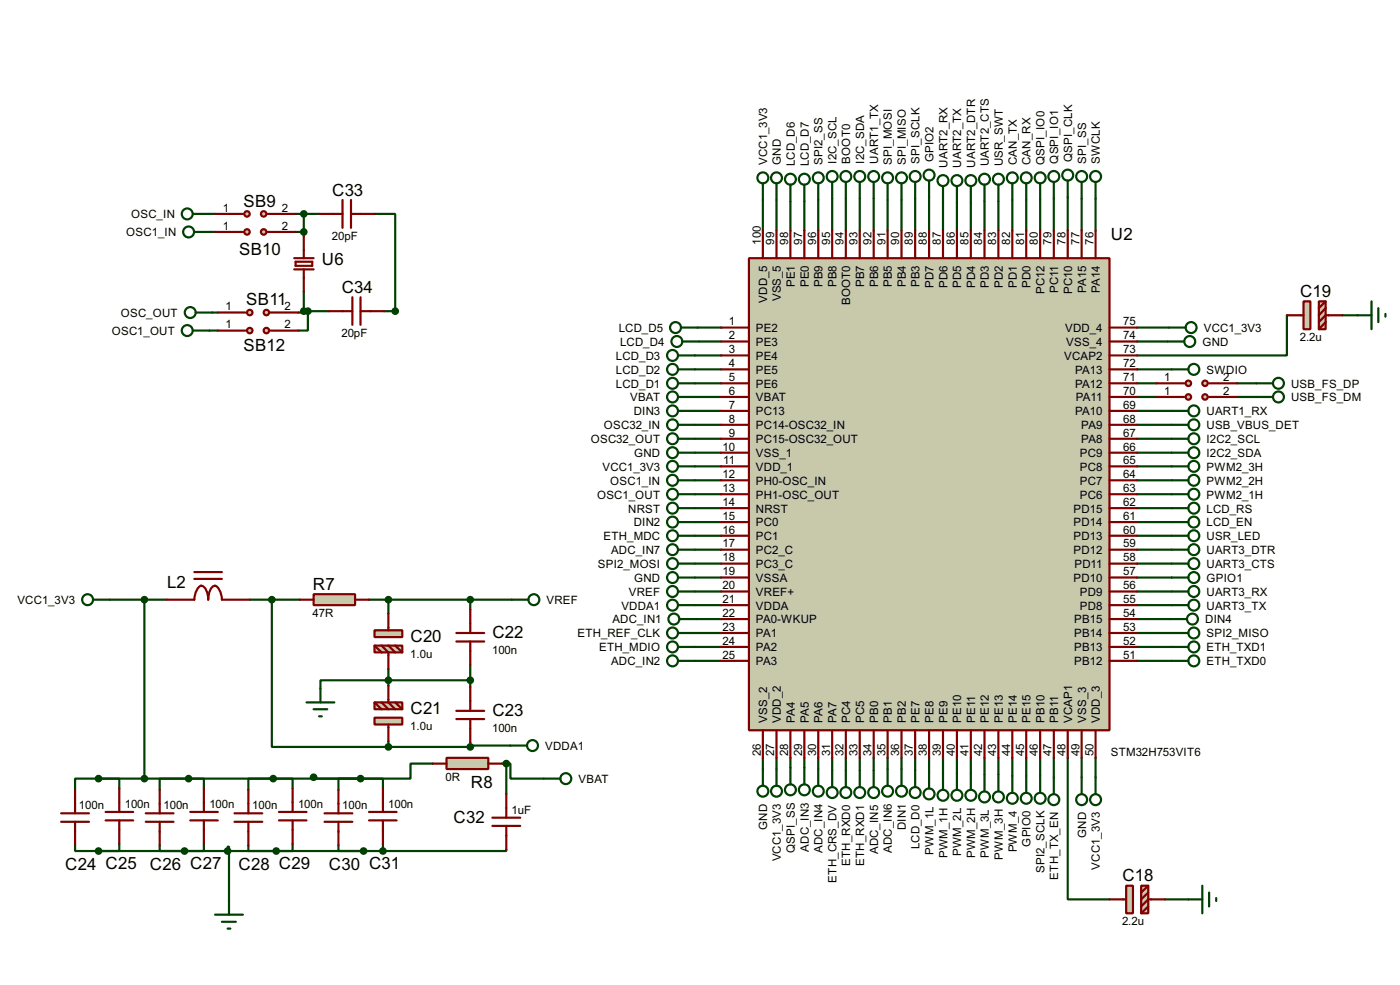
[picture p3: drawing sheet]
<svg xmlns="http://www.w3.org/2000/svg" width="256mm" height="180mm" viewBox="0 0 256 180" stroke-linecap="round" stroke-linejoin="round" font-family="sans-serif">
<g fill="none" stroke="#004000" stroke-width=".4">
<path d="M38.4 39.2h1M54.2 39.2h4.3M55.7 39.2v4M68.6 39.2h3.8v17.8h-2M139.8 36.6v5.6M142.3 36.6v5.6M144.8 36.9v5.3M147.4 36.9v5.3M149.9 36.6v5.6M152.5 36.4v5.8M155 36.4v5.8M157.5 36.4v5.8"/>
<path d="M160.1 36.4v5.8M162.6 36.6v5.6M165.2 36.6v5.6M167.7 36.4v5.8M170.2 36.1v6.1M172.8 37.1v5.1M175.3 37.1v5.1M177.9 37.1v5.1M180.4 36.9v5.3M182.9 36.9v5.3M185.5 36.6v5.6M188 36.6v5.6"/>
<path d="M190.6 36.6v5.6M193.1 36.4v5.8M195.6 36.1v6.1M198.2 36.4v5.8M200.7 36.4v5.8M38.7 42.5h.7M38.9 57.2h1M54.2 42.5h1.5M55.7 57v.2h-1M55.7 57h4.6M55.7 53.4v3.6M56.4 57v3.5h-1.7"/>
<path d="M127.8 60h4.3M208.3 60h5.9M235.8 57.7v7.4h-27.5M245.9 57.7h2.8M38.4 60.5h1.5M127.3 65.1h4.8M127.3 67.6h4.8M127.3 70.2h4.8M127.3 72.7h4.8M127.3 75.2h4.8M127.3 77.8h4.8M128.1 62.5h4"/>
<path d="M208.3 62.5h5.6M208.3 67.6h6.4M208.3 70.2h3.6M208.3 72.7h3.6M208.3 75.2h6.4M208.3 77.8h6.4M226.6 70.2h3.6M226.6 72.7h3.6M127.3 80.3h4.8M127.3 82.9h4.8M127.3 85.4h4.8M127.3 87.9h4.8"/>
<path d="M127.3 90.5h4.8M127.3 93h4.8M127.3 95.6h4.8M127.3 98.1h4.8M208.3 80.3h6.4M208.3 82.9h6.4M208.3 85.4h6.4M208.3 87.9h6.4M208.3 90.5h6.4M208.3 93h6.4M208.3 95.6h6.4M208.3 98.1h6.4"/>
<path d="M20.1 109.8h10.4M26.5 109.8v32.7M45.8 109.8h9.1M49.8 109.8v26.9h21.4M67.6 109.8h26.2M71.2 109.8v2.5M86.2 109.8v1.8M127.3 100.6h4.8M127.3 103.2h4.8M127.3 105.7h4.8M127.3 108.3h4.8M127.3 110.8h4.8"/>
<path d="M127.3 115.9h4.8M127.3 118.4h4.8M127.6 113.3h4.5M208.3 100.6h6.4M208.3 103.2h6.4M208.3 105.7h6.4M208.3 108.3h6.4M208.3 110.8h6.4M208.3 113.3h6.1M208.3 115.9h6.4M208.3 118.4h6.4M71.2 122.5v3"/>
<path d="M71.2 135.7v1M71.2 136.7h15M79.3 139.8h-4.1v2.7h-17.7v-.2M86.2 124.5h-27.5v1.5M86.2 121.7v4.1M86.2 135.9v.8M92 139.8h.8M92.8 139.8h.7v2.7h6.1M92.8 139.8v5.5M93.5 136.5h-6.8v.2h-.5M127.3 121h4.8M139.8 138.7v2.1"/>
<path d="M142.3 138.7v2.1M144.8 138.7v1.8M147.4 138.7v1.8M149.9 138.7v2.1M152.5 138.7v2.3M155 138.7v2.3M157.5 138.7v2.3M160.1 138.7v2.3M162.6 138.7v2.1M165.2 138.7v2.1M167.7 138.7v2.3M170.2 138.7v2.6"/>
<path d="M172.8 138.7v2.8M175.3 138.7v2.8M177.9 138.7v2.8M180.4 138.7v3.1M182.9 138.7v3.1M185.5 138.7v3.3M188 138.7v3.3M190.6 138.7v3.3M193.1 138.7v3.6M195.6 138.7v25.9h7.7M198.2 138.7v3.6M200.7 138.7v3.6"/>
<path d="M208.3 121h6.4M13.8 154.7v1.1h4.3M18.1 142.5h-4.3v2.1M18.1 142.5h3.8v1.8M18.1 142.5h32M18.1 155.8h52.1M21.9 154.5v1.3h-3.8M37.4 144.3v-1.8h-8.1v2.1M37.4 154.5v1.3h-8.1v-1.1M41.7 155.8v-.8h.3v9.9M50.1 142.5h-4.6v2.1M50.1 142.5h3.5v1.8"/>
<path d="M53.6 154.5v1.3h-8.1v-1.1M57.5 142.3v.2h8.6M57.5 142.3v.2h-7.4M62 154.7v1.1h4.6M66.1 142.5h-4.1v2.1M66.1 142.5h4.1v1.8M70.2 154.5v1.3M92.8 155.5v.3h-22.6M213.4 164.6h4.3"/>
</g>
<path d="M137.2 47.3h66.1v86.4h-66.1z" fill-rule="evenodd" fill="#c8c8aa" stroke="#800000" stroke-width=".4"/>
<g fill="none" stroke="#800000" stroke-width=".4">
<path d="M132.1 60h5.1M139.8 42.2v5.1M142.3 42.2v5.1M144.8 42.2v5.1M147.4 42.2v5.1M149.9 42.2v5.1M152.5 42.2v5.1M155 42.2v5.1M157.5 42.2v5.1M160.1 42.2v5.1M162.6 42.2v5.1M165.2 42.2v5.1"/>
<path d="M167.7 42.2v5.1M170.2 42.2v5.1M172.8 42.2v5.1M175.3 42.2v5.1M177.9 42.2v5.1M180.4 42.2v5.1M182.9 42.2v5.1M185.5 42.2v5.1M188 42.2v5.1M190.6 42.2v5.1M193.1 42.2v5.1M195.6 42.2v5.1"/>
<path d="M198.2 42.2v5.1M200.7 42.2v5.1M203.3 60h5M132.1 62.5h5.1M132.1 65.1h5.1M132.1 67.6h5.1M132.1 70.2h5.1M132.1 72.7h5.1M132.1 75.2h5.1M132.1 77.8h5.1M203.3 62.5h5M203.3 65.1h5"/>
<path d="M203.3 67.6h5M203.3 70.2h5M203.3 72.7h5M203.3 75.2h5M203.3 77.8h5M132.1 80.3h5.1M132.1 82.9h5.1M132.1 85.4h5.1M132.1 87.9h5.1M132.1 90.5h5.1M132.1 93h5.1M132.1 95.6h5.1"/>
<path d="M132.1 98.1h5.1M203.3 80.3h5M203.3 82.9h5M203.3 85.4h5M203.3 87.9h5M203.3 90.5h5M203.3 93h5M203.3 95.6h5M203.3 98.1h5M132.1 100.6h5.1M132.1 103.2h5.1M132.1 105.7h5.1"/>
<path d="M132.1 108.3h5.1M132.1 110.8h5.1M132.1 113.3h5.1M132.1 115.9h5.1M132.1 118.4h5.1M203.3 100.6h5M203.3 103.2h5M203.3 105.7h5M203.3 108.3h5M203.3 110.8h5M203.3 113.3h5M203.3 115.9h5"/>
<path d="M203.3 118.4h5M132.1 121h5.1M139.8 133.7v5M142.3 133.7v5M144.8 133.7v5M147.4 133.7v5M149.9 133.7v5M152.5 133.7v5M155 133.7v5M157.5 133.7v5M160.1 133.7v5M162.6 133.7v5"/>
<path d="M165.2 133.7v5M167.7 133.7v5M170.2 133.7v5M172.8 133.7v5M175.3 133.7v5M177.9 133.7v5M180.4 133.7v5M182.9 133.7v5M185.5 133.7v5M188 133.7v5M190.6 133.7v5M193.1 133.7v5"/>
<path d="M195.6 133.7v5M198.2 133.7v5M200.7 133.7v5M203.3 121h5"/>
</g>
<g fill="none" stroke="#004000" stroke-width=".4">
<path d="M139.8 33.6v3M142.3 33.6v3M144.8 33.8v3.1M147.4 33.8v3.1M149.9 33.6v3M152.5 33.3v3.1M155 33.3v3.1M157.5 33.3v3.1M160.1 33.3v3.1M162.6 33.6v3M165.2 33.6v3M167.7 33.3v3.1"/>
<path d="M170.2 33.1v3M172.8 34.1v3M175.3 34.1v3M177.9 34.1v3M180.4 33.8v3.1M182.9 33.8v3.1M185.5 33.6v3M188 33.6v3M190.6 33.6v3M193.1 33.3v3.1M195.6 33.1v3M198.2 33.3v3.1"/>
<path d="M200.7 33.3v3.1M124.8 60h3M214.2 60h3M248.7 57.7h2.6M251.3 55.2v5.1M252.5 56.4v2.6M253.8 57.5v.5M124.3 65.1h3M124.3 67.6h3M124.3 70.2h3M124.3 72.7h3M124.3 75.2h3"/>
<path d="M124.3 77.8h3M125 62.5h3.1M213.9 62.5h3.1M214.7 67.6h3M214.7 75.2h3M214.7 77.8h3M230.2 70.2h3M230.2 72.7h3M124.3 80.3h3M124.3 82.9h3M124.3 85.4h3M124.3 87.9h3"/>
<path d="M124.3 90.5h3M124.3 93h3M124.3 95.6h3M124.3 98.1h3M214.7 80.3h3M214.7 82.9h3M214.7 85.4h3M214.7 87.9h3M214.7 90.5h3M214.7 93h3M214.7 95.6h3M214.7 98.1h3"/>
<path d="M124.3 100.6h3M124.3 103.2h3M124.3 105.7h3M124.3 108.3h3M124.3 110.8h3M124.3 115.9h3M124.3 118.4h3M124.5 113.3h3.1M214.4 113.3h3.1M214.7 100.6h3M214.7 103.2h3M214.7 105.7h3"/>
<path d="M214.7 108.3h3M214.7 110.8h3M214.7 115.9h3M214.7 118.4h3M124.3 121h3M214.7 121h3M139.8 140.8v3M142.3 140.8v3M144.8 140.5v3.1M147.4 140.5v3.1M149.9 140.8v3M152.5 141v3.1"/>
<path d="M155 141v3.1M157.5 141v3.1M160.1 141v3.1M162.6 140.8v3M165.2 140.8v3M167.7 141v3.1M170.2 141.3v3M172.8 141.5v3.1M175.3 141.5v3.1M177.9 141.5v3.1M180.4 141.8v3M182.9 141.8v3"/>
<path d="M185.5 142v3.1M188 142v3.1M190.6 142v3.1M193.1 142.3v3M198.2 142.3v3M200.7 142.3v3M217.7 164.6h2.6M220.3 162.1v5.1M221.5 163.4v2.5M222.8 164.4v.5"/>
<circle cx="139.7" cy="32.6" r="1"/>
<circle cx="142.2" cy="32.6" r="1"/>
<circle cx="144.8" cy="32.8" r="1"/>
<circle cx="147.3" cy="32.8" r="1"/>
<circle cx="149.9" cy="32.6" r="1"/>
<circle cx="152.4" cy="32.3" r="1"/>
<circle cx="154.9" cy="32.3" r="1"/>
<circle cx="157.5" cy="32.3" r="1"/>
<circle cx="160" cy="32.3" r="1"/>
<circle cx="162.6" cy="32.6" r="1"/>
<circle cx="165.1" cy="32.6" r="1"/>
<circle cx="167.6" cy="32.3" r="1"/>
<circle cx="170.2" cy="32.1" r="1"/>
<circle cx="172.7" cy="33.1" r="1"/>
<circle cx="175.3" cy="33.1" r="1"/>
<circle cx="177.8" cy="33.1" r="1"/>
<circle cx="180.3" cy="32.8" r="1"/>
<circle cx="182.9" cy="32.8" r="1"/>
<circle cx="185.4" cy="32.6" r="1"/>
<circle cx="188" cy="32.6" r="1"/>
<circle cx="190.5" cy="32.6" r="1"/>
<circle cx="193" cy="32.3" r="1"/>
<circle cx="195.6" cy="32.1" r="1"/>
<circle cx="198.1" cy="32.3" r="1"/>
<circle cx="200.7" cy="32.3" r="1"/>
<circle cx="123.7" cy="60" r="1"/>
<circle cx="218.2" cy="60" r="1"/>
<circle cx="123.2" cy="77.8" r="1"/>
<circle cx="123.2" cy="70.2" r="1"/>
<circle cx="123.2" cy="72.7" r="1"/>
<circle cx="123.2" cy="75.2" r="1"/>
<circle cx="123.2" cy="67.6" r="1"/>
<circle cx="123.2" cy="65.1" r="1"/>
<circle cx="124" cy="62.5" r="1"/>
<circle cx="217.9" cy="62.5" r="1"/>
<circle cx="218.7" cy="75.2" r="1"/>
<circle cx="218.7" cy="77.8" r="1"/>
<circle cx="218.7" cy="67.6" r="1"/>
<circle cx="234.2" cy="72.7" r="1"/>
<circle cx="234.2" cy="70.2" r="1"/>
<circle cx="123.2" cy="80.3" r="1"/>
<circle cx="123.2" cy="85.4" r="1"/>
<circle cx="123.2" cy="90.5" r="1"/>
<circle cx="123.2" cy="82.9" r="1"/>
<circle cx="123.2" cy="87.9" r="1"/>
<circle cx="123.2" cy="95.6" r="1"/>
<circle cx="123.2" cy="93" r="1"/>
<circle cx="123.2" cy="98.1" r="1"/>
<circle cx="218.7" cy="85.4" r="1"/>
<circle cx="218.7" cy="95.6" r="1"/>
<circle cx="218.7" cy="90.5" r="1"/>
<circle cx="218.7" cy="93" r="1"/>
<circle cx="218.7" cy="98.1" r="1"/>
<circle cx="218.7" cy="82.9" r="1"/>
<circle cx="218.7" cy="87.9" r="1"/>
<circle cx="218.7" cy="80.3" r="1"/>
<circle cx="123.2" cy="108.3" r="1"/>
<circle cx="123.2" cy="100.6" r="1"/>
<circle cx="123.2" cy="115.9" r="1"/>
<circle cx="123.2" cy="110.8" r="1"/>
<circle cx="123.2" cy="118.4" r="1"/>
<circle cx="123.2" cy="105.7" r="1"/>
<circle cx="123.2" cy="103.2" r="1"/>
<circle cx="123.4" cy="113.3" r="1"/>
<circle cx="218.4" cy="113.3" r="1"/>
<circle cx="218.7" cy="110.8" r="1"/>
<circle cx="218.7" cy="118.4" r="1"/>
<circle cx="218.7" cy="100.6" r="1"/>
<circle cx="218.7" cy="115.9" r="1"/>
<circle cx="218.7" cy="103.2" r="1"/>
<circle cx="218.7" cy="105.7" r="1"/>
<circle cx="218.7" cy="108.3" r="1"/>
<circle cx="123.2" cy="121" r="1"/>
<circle cx="218.7" cy="121" r="1"/>
<circle cx="139.7" cy="144.8" r="1"/>
<circle cx="142.2" cy="144.8" r="1"/>
<circle cx="144.8" cy="144.6" r="1"/>
<circle cx="147.3" cy="144.6" r="1"/>
<circle cx="149.9" cy="144.8" r="1"/>
<circle cx="152.4" cy="145.1" r="1"/>
<circle cx="154.9" cy="145.1" r="1"/>
<circle cx="157.5" cy="145.1" r="1"/>
<circle cx="160" cy="145.1" r="1"/>
<circle cx="162.6" cy="144.8" r="1"/>
<circle cx="165.1" cy="144.8" r="1"/>
<circle cx="167.6" cy="145.1" r="1"/>
<circle cx="170.2" cy="145.3" r="1"/>
<circle cx="172.7" cy="145.6" r="1"/>
<circle cx="175.3" cy="145.6" r="1"/>
<circle cx="177.8" cy="145.6" r="1"/>
<circle cx="180.3" cy="145.9" r="1"/>
<circle cx="182.9" cy="145.9" r="1"/>
<circle cx="185.4" cy="146.1" r="1"/>
<circle cx="188" cy="146.1" r="1"/>
<circle cx="190.5" cy="146.1" r="1"/>
<circle cx="193" cy="146.4" r="1"/>
<circle cx="198.1" cy="146.4" r="1"/>
<circle cx="200.7" cy="146.4" r="1"/>
</g>
<g fill="#c8c8aa" stroke="#800000" stroke-width=".4">
<path d="M206.3 162.1h1.3v5.1h-1.3z"/>
<path d="M209.1 162.1h1.3v5.1h-1.3z"/>
</g>
<path d="M203.3 164.6h3M210.4 162.1l-1.3 1.3M210.4 163.4l-1.3 1.2M210.4 165.9l-1.3 1.3M213.4 164.6h-3l-1.3 1.3" fill="none" stroke="#800000" stroke-width=".4"/>
<g fill="#c8c8aa" stroke="#800000" stroke-width=".4">
<path d="M238.8 55.2h1.3v5.1h-1.3z"/>
<path d="M241.6 55.2h1.3v5.1h-1.3z"/>
</g>
<path d="M235.8 57.7h3M242.9 55.2l-1.3 1.2M242.9 56.4l-1.3 1.3M242.9 59l-1.3 1.3M245.9 57.7h-3l-1.3 1.3M30.5 109.8h5.1a2.75 2.75 0 0 1 1.3-2.6 2.37 2.37 0 0 1 1.3 2.6 3.3 3.3 0 0 1 .8-2.5l.4-.1a2.75 2.75 0 0 1 1.3 2.6h5.1M35.6 106h5.1M35.6 104.7h5.1" fill="none" stroke="#800000" stroke-width=".4"/>
<g fill="#c8c8aa" stroke="#800000" stroke-width=".4">
<path d="M68.6 115.4h5.1v1.2h-5.1z"/>
<path d="M68.6 118.2h5.1v1.2h-5.1z"/>
</g>
<path d="M68.6 118.2l1.3 1.2M69.9 118.2l1.3 1.2v3.1M71.2 112.3v3.1M71.2 118.2l1.2 1.2M72.4 118.2l1.3 1.2" fill="none" stroke="#800000" stroke-width=".4"/>
<g fill="#c8c8aa" stroke="#800000" stroke-width=".4">
<path d="M68.6 131.4h5.1v1.2h-5.1z"/>
<path d="M68.6 128.6h5.1v1.2h-5.1z"/>
</g>
<path d="M68.6 128.6l1.3 1.2M69.9 128.6l1.3 1.2M71.2 125.5v3.1l1.2 1.2M71.2 132.6v3.1M72.4 128.6l1.3 1.2" fill="none" stroke="#800000" stroke-width=".4"/>
<path d="M57.5 108.8h7.6v2h-7.6z" fill="#c8c8aa" stroke="#800000" stroke-width=".4"/>
<path d="M54.9 109.8h2.6M65.1 109.8h2.5" fill="none" stroke="#800000" stroke-width=".4"/>
<g fill="#004000" stroke="#004000" stroke-width=".4">
<circle cx="86.1" cy="136.7" r=".5"/>
<circle cx="49.8" cy="109.8" r=".5"/>
<circle cx="86.1" cy="109.8" r=".5"/>
</g>
<path d="M56.2 128.6h5.1M57.5 129.8h2.5M58.5 131.1h.5M58.7 126v2.6" fill="none" stroke="#004000" stroke-width=".4"/>
<path d="M81.8 138.7h7.7v2.1h-7.7z" fill="#c8c8aa" stroke="#800000" stroke-width=".4"/>
<g fill="none" stroke="#800000" stroke-width=".4">
<path d="M58.5 39.2h4.3M62.8 36.6v5.1M64.3 36.6v5.1M64.3 39.2h4.3M53.9 47.3h3.6M53.9 49.3h3.6M54.2 47.9h3v.8h-3zM55.7 43.2v4.1M55.7 49.3v4.1M60.3 57h4.3M64.6 54.4v5.1M66.1 54.4v5.1"/>
<path d="M66.1 57h4.3M83.6 115.9h5.1M83.6 117.4h5.1M86.2 111.6v4.3M86.2 117.4v4.3M79.3 139.8h2.5M83.6 130.1h5.1M83.6 131.6h5.1M86.2 125.8v4.3M86.2 131.6v4.3M89.5 139.8h2.5M11.2 148.9h5.1"/>
<path d="M11.2 150.4h5.1M13.8 144.6v4.3M13.8 150.4v4.3M19.4 148.6h5M19.4 150.2h5M21.9 144.3v4.3M21.9 150.2v4.3M26.7 148.9h5.1M26.7 150.4h5.1M29.3 144.6v4.3M29.3 150.4v4.3M34.9 148.6h5"/>
<path d="M34.9 150.2h5M37.4 144.3v4.3M37.4 150.2v4.3M43 148.9h5.1M43 150.4h5.1M45.5 144.6v4.3M45.5 150.4v4.3M51.1 148.6h5.1M51.1 150.2h5.1M53.6 144.3v4.3M53.6 150.2v4.3M59.5 148.9h5.1"/>
<path d="M59.5 150.4h5.1M62 144.6v4.3M62 150.4v4.3M67.6 148.6h5.1M67.6 150.2h5.1M70.2 144.3v4.3M70.2 150.2v4.3M90.2 149.7h5.1M90.2 151.2h5.1M92.8 145.3v4.4M92.8 151.2v4.3"/>
</g>
<g fill="#004000" stroke="#004000" stroke-width=".4">
<circle cx="86.1" cy="124.5" r=".5"/>
<circle cx="18" cy="142.5" r=".5"/>
<circle cx="34.5" cy="142.5" r=".5"/>
<circle cx="50" cy="142.5" r=".5"/>
<circle cx="66" cy="142.5" r=".5"/>
<circle cx="18" cy="155.8" r=".5"/>
<circle cx="33.8" cy="155.8" r=".5"/>
<circle cx="50.6" cy="155.8" r=".5"/>
<circle cx="66.6" cy="155.8" r=".5"/>
<circle cx="41.7" cy="155.8" r=".5"/>
<circle cx="57.4" cy="142.3" r=".5"/>
<circle cx="26.4" cy="142.5" r=".5"/>
<circle cx="26.4" cy="109.8" r=".5"/>
<circle cx="71.1" cy="124.5" r=".5"/>
<circle cx="71.1" cy="109.8" r=".5"/>
<circle cx="71.1" cy="136.7" r=".5"/>
<circle cx="92.7" cy="139.8" r=".5"/>
<circle cx="70.1" cy="155.8" r=".5"/>
<circle cx="55.6" cy="57" r=".5"/>
<circle cx="72.4" cy="57" r=".5"/>
<circle cx="55.6" cy="42.5" r=".5"/>
</g>
<g fill="none" stroke="#004000" stroke-width=".4">
<path d="M35.4 39.2h3M35.6 42.5h3.1M35.9 57.2h3M35.4 60.5h3M17.1 109.8h3M93.8 109.8h3M93.5 136.5h3.1M99.6 142.5h3.1M39.4 167.4h5.1M40.7 168.7h2.5M41.7 170h.5M42 164.9v2.5"/>
<circle cx="34.3" cy="39.2" r="1"/>
<circle cx="34.5" cy="42.5" r="1"/>
<circle cx="34.8" cy="57.2" r="1"/>
<circle cx="34.3" cy="60.5" r="1"/>
<circle cx="16" cy="109.8" r="1"/>
<circle cx="97.8" cy="109.8" r="1"/>
<circle cx="97.5" cy="136.5" r="1"/>
<circle cx="103.6" cy="142.5" r="1"/>
</g>
<g fill="#c8c8aa" stroke="#800000" stroke-width=".4">
<circle cx="217.7" cy="70.2" r=".5"/>
<circle cx="220.7" cy="70.2" r=".5"/>
</g>
<path d="M211.9 70.2h5.1M221.5 70.2h5.1" fill="none" stroke="#800000" stroke-width=".4"/>
<g fill="#c8c8aa" stroke="#800000" stroke-width=".4">
<circle cx="217.7" cy="72.7" r=".5"/>
<circle cx="220.7" cy="72.7" r=".5"/>
</g>
<path d="M211.9 72.7h5.1M221.5 72.7h5.1" fill="none" stroke="#800000" stroke-width=".4"/>
<g fill="#c8c8aa" stroke="#800000" stroke-width=".4">
<circle cx="45.2" cy="39.2" r=".5"/>
<circle cx="48.3" cy="39.2" r=".5"/>
</g>
<path d="M39.4 39.2h5.1M49.1 39.2h5.1" fill="none" stroke="#800000" stroke-width=".4"/>
<g fill="#c8c8aa" stroke="#800000" stroke-width=".4">
<circle cx="45.2" cy="42.5" r=".5"/>
<circle cx="48.3" cy="42.5" r=".5"/>
</g>
<path d="M39.4 42.5h5.1M49.1 42.5h5.1" fill="none" stroke="#800000" stroke-width=".4"/>
<circle cx="55.6" cy="39.2" r=".5" fill="#004000" stroke="#004000" stroke-width=".4"/>
<g fill="#c8c8aa" stroke="#800000" stroke-width=".4">
<circle cx="45.7" cy="57.2" r=".5"/>
<circle cx="48.8" cy="57.2" r=".5"/>
</g>
<path d="M39.9 57.2h5.1M49.6 57.2h5.1" fill="none" stroke="#800000" stroke-width=".4"/>
<g fill="#c8c8aa" stroke="#800000" stroke-width=".4">
<circle cx="45.7" cy="60.5" r=".5"/>
<circle cx="48.8" cy="60.5" r=".5"/>
</g>
<path d="M39.9 60.5h5.1M49.6 60.5h5.1" fill="none" stroke="#800000" stroke-width=".4"/>
<circle cx="56.4" cy="57" r=".5" fill="#004000" stroke="#004000" stroke-width=".4"/>
<g font-size="3.5">
<text x="60.9" y="35.8">C33</text>
<text x="44.6" y="37.9">SB9</text>
<text x="43.8" y="46.7">SB10</text>
<text x="203.5" y="43.9">U2</text>
<text x="59" y="48.5">U6</text>
<text x="62.6" y="53.6">C34</text>
<text x="45.1" y="55.9">SB11</text>
<text x="238.2" y="54.3">C19</text>
<text x="44.6" y="64.2">SB12</text>
<text x="30.6" y="107.7">L2</text>
<text x="57.3" y="107.9">R7</text>
<text x="75.2" y="117.6">C20</text>
<text x="90.2" y="116.8">C22</text>
<text x="75.2" y="130.8">C21</text>
<text x="90.2" y="131">C23</text>
<text x="86.3" y="144.3">R8</text>
<text x="83.1" y="150.6">C32</text>
<text x="12" y="159.2">C24 C25 C26 C27</text>
<text x="43.7" y="159.2">C28 C29</text>
<text x="60.3" y="159.2">C30 C31</text>
<text x="205.6" y="161.3">C18</text>
</g>
<g font-size="2.4">
<text x="153.3" y="30" transform="rotate(-90 153.3 30)">I2C_SCL</text>
<text x="155.8" y="30" transform="rotate(-90 155.8 30)">BOOT0</text>
<text x="158.3" y="30" transform="rotate(-90 158.3 30)">I2C_SDA</text>
<text x="160.9" y="30" transform="rotate(-90 160.9 30)">UART1_TX</text>
<text x="168.5" y="30" transform="rotate(-90 168.5 30)">SPI_SCLK</text>
<text x="171" y="29.7" transform="rotate(-90 171 29.7)">GPIO2</text>
<text x="193.9" y="30" transform="rotate(-90 193.9 30)">QSPI_IO1</text>
<text x="196.4" y="29.7" transform="rotate(-90 196.4 29.7)">QSPI_CLK</text>
<text x="199" y="30" transform="rotate(-90 199 30)">SPI_SS</text>
<text x="201.5" y="30" transform="rotate(-90 201.5 30)">SWCLK</text>
<text x="140.6" y="30.2" transform="rotate(-90 140.6 30.2)">VCC1_3V3</text>
<text x="143.1" y="30.2" transform="rotate(-90 143.1 30.2)">GND</text>
<text x="145.6" y="30.5" transform="rotate(-90 145.6 30.5)">LCD_D6</text>
<text x="148.2" y="30.5" transform="rotate(-90 148.2 30.5)">LCD_D7</text>
<text x="150.7" y="30.2" transform="rotate(-90 150.7 30.2)">SPI2_SS</text>
<text x="163.4" y="30.2" transform="rotate(-90 163.4 30.2)">SPI_MOSI</text>
<text x="166" y="30.2" transform="rotate(-90 166 30.2)">SPI_MISO</text>
<text x="173.6" y="30.7" transform="rotate(-90 173.6 30.7)">UART2_RX</text>
<text x="176.1" y="30.7" transform="rotate(-90 176.1 30.7)">UART2_TX</text>
<text x="178.7" y="30.7" transform="rotate(-90 178.7 30.7)">UART2_DTR</text>
<text x="181.2" y="30.5" transform="rotate(-90 181.2 30.5)">UART2_CTS</text>
<text x="183.7" y="30.5" transform="rotate(-90 183.7 30.5)">USR_SWT</text>
<text x="186.3" y="30.2" transform="rotate(-90 186.3 30.2)">CAN_TX</text>
<text x="188.8" y="30.2" transform="rotate(-90 188.8 30.2)">CAN_RX</text>
<text x="191.4" y="30.2" transform="rotate(-90 191.4 30.2)">QSPI_IO0</text>
<text x="24" y="40">OSC_IN</text>
<text x="40.8" y="38.8">1</text>
<text x="51.6" y="38.8">2</text>
<text x="23.1" y="43.3">OSC1_IN</text>
<text x="40.8" y="42">1</text>
<text x="51.6" y="42">2</text>
<text x="60.8" y="43.9">20pF</text>
<text x="139.4" y="44.7" transform="rotate(-90 139.4 44.7)">100</text>
<text x="141.9" y="44.7" transform="rotate(-90 141.9 44.7)">99</text>
<text x="144.4" y="44.8" transform="rotate(-90 144.4 44.8)">98</text>
<text x="147" y="44.8" transform="rotate(-90 147 44.8)">97</text>
<text x="149.5" y="44.8" transform="rotate(-90 149.5 44.8)">96</text>
<text x="152.1" y="44.7" transform="rotate(-90 152.1 44.7)">95</text>
<text x="154.6" y="44.7" transform="rotate(-90 154.6 44.7)">94</text>
<text x="157.1" y="44.8" transform="rotate(-90 157.1 44.8)">93</text>
<text x="159.7" y="44.8" transform="rotate(-90 159.7 44.8)">92</text>
<text x="162.2" y="44.8" transform="rotate(-90 162.2 44.8)">91</text>
<text x="164.8" y="44.7" transform="rotate(-90 164.8 44.7)">90</text>
<text x="167.3" y="44.7" transform="rotate(-90 167.3 44.7)">89</text>
<text x="169.8" y="44.8" transform="rotate(-90 169.8 44.8)">88</text>
<text x="172.4" y="44.8" transform="rotate(-90 172.4 44.8)">87</text>
<text x="174.9" y="44.8" transform="rotate(-90 174.9 44.8)">86</text>
<text x="177.5" y="44.7" transform="rotate(-90 177.5 44.7)">85</text>
<text x="180" y="44.7" transform="rotate(-90 180 44.7)">84</text>
<text x="182.5" y="44.8" transform="rotate(-90 182.5 44.8)">83</text>
<text x="185.1" y="44.8" transform="rotate(-90 185.1 44.8)">82</text>
<text x="187.6" y="44.8" transform="rotate(-90 187.6 44.8)">81</text>
<text x="190.2" y="44.8" transform="rotate(-90 190.2 44.8)">80</text>
<text x="192.6" y="44.7" transform="rotate(-90 192.6 44.7)">79</text>
<text x="195.2" y="44.8" transform="rotate(-90 195.2 44.8)">78</text>
<text x="197.8" y="44.8" transform="rotate(-90 197.8 44.8)">77</text>
<text x="200.3" y="44.8" transform="rotate(-90 200.3 44.8)">76</text>
<text x="145.6" y="52.6" transform="rotate(-90 145.6 52.6)">PE1</text>
<text x="148.2" y="52.6" transform="rotate(-90 148.2 52.6)">PE0</text>
<text x="150.7" y="52.6" transform="rotate(-90 150.7 52.6)">PB9</text>
<text x="153.3" y="52.6" transform="rotate(-90 153.3 52.6)">PB8</text>
<text x="158.3" y="52.6" transform="rotate(-90 158.3 52.6)">PB7</text>
<text x="160.9" y="52.6" transform="rotate(-90 160.9 52.6)">PB6</text>
<text x="163.4" y="52.6" transform="rotate(-90 163.4 52.6)">PB5</text>
<text x="166" y="52.6" transform="rotate(-90 166 52.6)">PB4</text>
<text x="168.5" y="52.6" transform="rotate(-90 168.5 52.6)">PB3</text>
<text x="171" y="52.7" transform="rotate(-90 171 52.7)">PD7</text>
<text x="173.6" y="52.7" transform="rotate(-90 173.6 52.7)">PD6</text>
<text x="176.1" y="52.7" transform="rotate(-90 176.1 52.7)">PD5</text>
<text x="178.7" y="52.7" transform="rotate(-90 178.7 52.7)">PD4</text>
<text x="181.2" y="52.7" transform="rotate(-90 181.2 52.7)">PD3</text>
<text x="183.7" y="52.7" transform="rotate(-90 183.7 52.7)">PD2</text>
<text x="186.3" y="52.7" transform="rotate(-90 186.3 52.7)">PD1</text>
<text x="188.8" y="52.7" transform="rotate(-90 188.8 52.7)">PD0</text>
<text x="191.4" y="53.8" transform="rotate(-90 191.4 53.8)">PC12</text>
<text x="193.9" y="53.7" transform="rotate(-90 193.9 53.7)">PC11</text>
<text x="196.4" y="53.8" transform="rotate(-90 196.4 53.8)">PC10</text>
<text x="199" y="53.6" transform="rotate(-90 199 53.6)">PA15</text>
<text x="201.5" y="53.6" transform="rotate(-90 201.5 53.6)">PA14</text>
<text x="22.1" y="58">OSC_OUT</text>
<text x="41.3" y="56.8">1</text>
<text x="52.1" y="56.8">2</text>
<text x="133.5" y="59.6">1</text>
<text x="140.6" y="55.4" transform="rotate(-90 140.6 55.4)">VDD_5</text>
<text x="143.1" y="55.2" transform="rotate(-90 143.1 55.2)">VSS_5</text>
<text x="155.8" y="55.9" transform="rotate(-90 155.8 55.9)">BOOT0</text>
<text x="205.8" y="59.6">75</text>
<text x="20.5" y="61.3">OSC1_OUT</text>
<text x="41.3" y="60.1">1</text>
<text x="52.1" y="60.1">2</text>
<text x="62.6" y="61.7">20pF</text>
<text x="112.8" y="65.9">LCD_D3</text>
<text x="113.3" y="60.7">LCD_D5</text>
<text x="113.6" y="63.3">LCD_D4</text>
<text x="133.5" y="62.1">2</text>
<text x="133.5" y="64.7">3</text>
<text x="138.5" y="60.7">PE2</text>
<text x="138.5" y="63.3">PE3</text>
<text x="138.5" y="65.9">PE4</text>
<text x="194.9" y="65.9">VCAP2</text>
<text x="195.1" y="60.7">VDD_4</text>
<text x="195.3" y="63.3">VSS_4</text>
<text x="205.8" y="62.1">74</text>
<text x="205.8" y="64.7">73</text>
<text x="220.3" y="63.3">GND</text>
<text x="220.5" y="60.7">VCC1_3V3</text>
<text x="238.1" y="62.4">2.2u</text>
<text x="112.8" y="68.4">LCD_D2</text>
<text x="112.8" y="70.9">LCD_D1</text>
<text x="133.5" y="67.2">4</text>
<text x="133.5" y="69.8">5</text>
<text x="138.5" y="68.4">PE5</text>
<text x="138.5" y="70.9">PE6</text>
<text x="196.9" y="68.4">PA13</text>
<text x="196.9" y="70.9">PA12</text>
<text x="205.8" y="67.2">72</text>
<text x="205.8" y="69.8">71</text>
<text x="213.3" y="69.8">1</text>
<text x="221" y="68.4">SWDIO</text>
<text x="224.1" y="69.8">2</text>
<text x="236.5" y="70.9">USB_FS_DP</text>
<text x="115.4" y="73.4">VBAT</text>
<text x="116.1" y="76">DIN3</text>
<text x="133.5" y="72.3">6</text>
<text x="133.5" y="74.8">7</text>
<text x="133.5" y="77.4">8</text>
<text x="138.5" y="73.4">VBAT</text>
<text x="138.5" y="76">PC13</text>
<text x="196.9" y="76">PA10</text>
<text x="197.1" y="73.4">PA11</text>
<text x="205.8" y="72.3">70</text>
<text x="205.8" y="74.8">69</text>
<text x="205.8" y="77.4">68</text>
<text x="213.3" y="72.3">1</text>
<text x="221" y="76">UART1_RX</text>
<text x="224.1" y="72.3">2</text>
<text x="236.5" y="73.4">USB_FS_DM</text>
<text x="108.2" y="81.1">OSC32_OUT</text>
<text x="110.6" y="78.6">OSC32_IN</text>
<text x="116.2" y="83.6">GND</text>
<text x="132.4" y="82.5">10</text>
<text x="133.5" y="79.9">9</text>
<text x="138.5" y="78.6">PC14-OSC32_IN</text>
<text x="138.5" y="81.1">PC15-OSC32_OUT</text>
<text x="138.5" y="83.6">VSS_1</text>
<text x="197.8" y="83.6">PC9</text>
<text x="198.1" y="78.6">PA9</text>
<text x="198.1" y="81.1">PA8</text>
<text x="205.8" y="79.9">67</text>
<text x="205.8" y="82.5">66</text>
<text x="221" y="78.6">USB_VBUS_DET</text>
<text x="221" y="81.1">I2C2_SCL</text>
<text x="221" y="83.6">I2C2_SDA</text>
<text x="110.4" y="86.2">VCC1_3V3</text>
<text x="111.8" y="88.7">OSC1_IN</text>
<text x="132.4" y="87.5">12</text>
<text x="132.5" y="85">11</text>
<text x="138.5" y="86.2">VDD_1</text>
<text x="138.5" y="88.7">PH0-OSC_IN</text>
<text x="197.8" y="86.2">PC8</text>
<text x="197.8" y="88.7">PC7</text>
<text x="205.8" y="85">65</text>
<text x="205.8" y="87.5">64</text>
<text x="221" y="86.2">PWM2_3H</text>
<text x="221" y="88.7">PWM2_2H</text>
<text x="109.4" y="91.3">OSC1_OUT</text>
<text x="115.1" y="93.8">NRST</text>
<text x="132.4" y="90.1">13</text>
<text x="132.4" y="92.6">14</text>
<text x="132.4" y="95.2">15</text>
<text x="138.5" y="91.3">PH1-OSC_OUT</text>
<text x="138.5" y="93.8">NRST</text>
<text x="196.7" y="93.8">PD15</text>
<text x="197.8" y="91.3">PC6</text>
<text x="205.8" y="90.1">63</text>
<text x="205.8" y="92.6">62</text>
<text x="205.8" y="95.2">61</text>
<text x="221" y="91.3">PWM2_1H</text>
<text x="221" y="93.8">LCD_RS</text>
<text x="110.6" y="98.9">ETH_MDC</text>
<text x="111.9" y="101.4">ADC_IN7</text>
<text x="116.1" y="96.4">DIN2</text>
<text x="132.4" y="97.7">16</text>
<text x="132.4" y="100.2">17</text>
<text x="138.5" y="96.4">PC0</text>
<text x="138.5" y="98.9">PC1</text>
<text x="138.5" y="101.4">PC2_C</text>
<text x="196.7" y="96.4">PD14</text>
<text x="196.7" y="98.9">PD13</text>
<text x="196.7" y="101.4">PD12</text>
<text x="205.8" y="97.7">60</text>
<text x="205.8" y="100.2">59</text>
<text x="221" y="96.4">LCD_EN</text>
<text x="221" y="98.9">USR_LED</text>
<text x="221" y="101.4">UART3_DTR</text>
<text x="109.5" y="104">SPI2_MOSI</text>
<text x="116.2" y="106.5">GND</text>
<text x="132.4" y="102.8">18</text>
<text x="132.4" y="105.3">19</text>
<text x="132.4" y="107.9">20</text>
<text x="138.5" y="104">PC3_C</text>
<text x="138.5" y="106.5">VSSA</text>
<text x="196.7" y="106.5">PD10</text>
<text x="196.8" y="104">PD11</text>
<text x="205.8" y="102.8">58</text>
<text x="205.8" y="105.3">57</text>
<text x="205.8" y="107.9">56</text>
<text x="221" y="104">UART3_CTS</text>
<text x="221" y="106.5">GPIO1</text>
<text x="3.2" y="110.6">VCC1_3V3</text>
<text x="57.3" y="113">47R</text>
<text x="100.1" y="110.6">VREF</text>
<text x="113.8" y="111.6">VDDA1</text>
<text x="115.2" y="109.1">VREF</text>
<text x="132.4" y="110.4">21</text>
<text x="132.4" y="112.9">22</text>
<text x="138.5" y="109.1">VREF+</text>
<text x="138.5" y="111.6">VDDA</text>
<text x="197.8" y="109.1">PD9</text>
<text x="197.8" y="111.6">PD8</text>
<text x="205.8" y="110.4">55</text>
<text x="205.8" y="112.9">54</text>
<text x="221" y="109.1">UART3_RX</text>
<text x="221" y="111.6">UART3_TX</text>
<text x="90.2" y="119.7">100n</text>
<text x="105.8" y="116.7">ETH_REF_CLK</text>
<text x="109.8" y="119.2">ETH_MDIO</text>
<text x="112.2" y="114.1">ADC_IN1</text>
<text x="132.4" y="115.5">23</text>
<text x="132.4" y="118">24</text>
<text x="138.5" y="114.1">PA0-WKUP</text>
<text x="138.5" y="116.7">PA1</text>
<text x="138.5" y="119.2">PA2</text>
<text x="196.8" y="114.1">PB15</text>
<text x="196.8" y="116.7">PB14</text>
<text x="196.8" y="119.2">PB13</text>
<text x="205.8" y="115.5">53</text>
<text x="205.8" y="118">52</text>
<text x="220.8" y="114.1">DIN4</text>
<text x="221" y="116.7">SPI2_MISO</text>
<text x="221" y="119.2">ETH_TXD1</text>
<text x="75.2" y="120.5">1.0u</text>
<text x="111.9" y="121.8">ADC_IN2</text>
<text x="132.4" y="120.6">25</text>
<text x="138.5" y="121.8">PA3</text>
<text x="196.8" y="121.8">PB12</text>
<text x="205.8" y="120.6">51</text>
<text x="221" y="121.8">ETH_TXD0</text>
<text x="75.2" y="133.7">1.0u</text>
<text x="90.2" y="133.9">100n</text>
<text x="99.9" y="137.3">VDDA1</text>
<text x="140.6" y="132.3" transform="rotate(-90 140.6 132.3)">VSS_2</text>
<text x="143.1" y="132.3" transform="rotate(-90 143.1 132.3)">VDD_2</text>
<text x="145.6" y="132.3" transform="rotate(-90 145.6 132.3)">PA4</text>
<text x="148.2" y="132.3" transform="rotate(-90 148.2 132.3)">PA5</text>
<text x="150.7" y="132.3" transform="rotate(-90 150.7 132.3)">PA6</text>
<text x="153.3" y="132.3" transform="rotate(-90 153.3 132.3)">PA7</text>
<text x="155.8" y="132.3" transform="rotate(-90 155.8 132.3)">PC4</text>
<text x="158.3" y="132.3" transform="rotate(-90 158.3 132.3)">PC5</text>
<text x="160.9" y="132.3" transform="rotate(-90 160.9 132.3)">PB0</text>
<text x="163.4" y="132.3" transform="rotate(-90 163.4 132.3)">PB1</text>
<text x="166" y="132.3" transform="rotate(-90 166 132.3)">PB2</text>
<text x="168.5" y="132.3" transform="rotate(-90 168.5 132.3)">PE7</text>
<text x="171" y="132.3" transform="rotate(-90 171 132.3)">PE8</text>
<text x="173.6" y="132.3" transform="rotate(-90 173.6 132.3)">PE9</text>
<text x="176.1" y="132.3" transform="rotate(-90 176.1 132.3)">PE10</text>
<text x="178.7" y="132.3" transform="rotate(-90 178.7 132.3)">PE11</text>
<text x="181.2" y="132.3" transform="rotate(-90 181.2 132.3)">PE12</text>
<text x="183.7" y="132.3" transform="rotate(-90 183.7 132.3)">PE13</text>
<text x="186.3" y="132.3" transform="rotate(-90 186.3 132.3)">PE14</text>
<text x="188.8" y="132.3" transform="rotate(-90 188.8 132.3)">PE15</text>
<text x="191.4" y="132.3" transform="rotate(-90 191.4 132.3)">PB10</text>
<text x="193.9" y="132.3" transform="rotate(-90 193.9 132.3)">PB11</text>
<text x="196.4" y="132.3" transform="rotate(-90 196.4 132.3)">VCAP1</text>
<text x="199" y="132.3" transform="rotate(-90 199 132.3)">VSS_3</text>
<text x="201.5" y="132.3" transform="rotate(-90 201.5 132.3)">VDD_3</text>
<text x="81.6" y="143">0R</text>
<text x="106" y="143.3">VBAT</text>
<text x="139.4" y="138.5" transform="rotate(-90 139.4 138.5)">26</text>
<text x="141.9" y="138.5" transform="rotate(-90 141.9 138.5)">27</text>
<text x="144.4" y="138.5" transform="rotate(-90 144.4 138.5)">28</text>
<text x="147" y="138.5" transform="rotate(-90 147 138.5)">29</text>
<text x="149.5" y="138.5" transform="rotate(-90 149.5 138.5)">30</text>
<text x="152.1" y="138.5" transform="rotate(-90 152.1 138.5)">31</text>
<text x="154.6" y="138.5" transform="rotate(-90 154.6 138.5)">32</text>
<text x="157.1" y="138.5" transform="rotate(-90 157.1 138.5)">33</text>
<text x="159.7" y="138.5" transform="rotate(-90 159.7 138.5)">34</text>
<text x="162.2" y="138.5" transform="rotate(-90 162.2 138.5)">35</text>
<text x="164.8" y="138.5" transform="rotate(-90 164.8 138.5)">36</text>
<text x="167.3" y="138.5" transform="rotate(-90 167.3 138.5)">37</text>
<text x="169.8" y="138.5" transform="rotate(-90 169.8 138.5)">38</text>
<text x="172.4" y="138.5" transform="rotate(-90 172.4 138.5)">39</text>
<text x="174.9" y="138.5" transform="rotate(-90 174.9 138.5)">40</text>
<text x="177.5" y="138.5" transform="rotate(-90 177.5 138.5)">41</text>
<text x="180" y="138.5" transform="rotate(-90 180 138.5)">42</text>
<text x="182.5" y="138.5" transform="rotate(-90 182.5 138.5)">43</text>
<text x="185.1" y="138.5" transform="rotate(-90 185.1 138.5)">44</text>
<text x="187.6" y="138.5" transform="rotate(-90 187.6 138.5)">45</text>
<text x="190.2" y="138.5" transform="rotate(-90 190.2 138.5)">46</text>
<text x="192.7" y="138.4" transform="rotate(-90 192.7 138.4)">47</text>
<text x="195.2" y="138.5" transform="rotate(-90 195.2 138.5)">48</text>
<text x="197.8" y="138.5" transform="rotate(-90 197.8 138.5)">49</text>
<text x="200.3" y="138.5" transform="rotate(-90 200.3 138.5)">50</text>
<text x="203.5" y="138.4">STM32H753VIT6</text>
<text x="14.5" y="148.2">100n</text>
<text x="22.9" y="147.9">100n</text>
<text x="30" y="148.2">100n</text>
<text x="38.4" y="147.9">100n</text>
<text x="46.2" y="148.2">100n</text>
<text x="54.6" y="147.9">100n</text>
<text x="62.7" y="148.2">100n</text>
<text x="71.1" y="147.9">100n</text>
<text x="93.7" y="148.9">1uF</text>
<text x="140.6" y="151.9" transform="rotate(-90 140.6 151.9)">GND</text>
<text x="148.2" y="155.9" transform="rotate(-90 148.2 155.9)">ADC_IN3</text>
<text x="166" y="152" transform="rotate(-90 166 152)">DIN1</text>
<text x="168.5" y="155.5" transform="rotate(-90 168.5 155.5)">LCD_D0</text>
<text x="188.8" y="155" transform="rotate(-90 188.8 155)">GPIO0</text>
<text x="199" y="153.4" transform="rotate(-90 199 153.4)">GND</text>
<text x="143.1" y="157.7" transform="rotate(-90 143.1 157.7)">VCC1_3V3</text>
<text x="145.6" y="156.1" transform="rotate(-90 145.6 156.1)">QSPI_SS</text>
<text x="150.7" y="156.1" transform="rotate(-90 150.7 156.1)">ADC_IN4</text>
<text x="153.3" y="161.5" transform="rotate(-90 153.3 161.5)">ETH_CRS_DV</text>
<text x="155.8" y="158.5" transform="rotate(-90 155.8 158.5)">ETH_RXD0</text>
<text x="158.3" y="158.5" transform="rotate(-90 158.3 158.5)">ETH_RXD1</text>
<text x="160.9" y="156.4" transform="rotate(-90 160.9 156.4)">ADC_IN5</text>
<text x="163.4" y="156.1" transform="rotate(-90 163.4 156.1)">ADC_IN6</text>
<text x="171" y="156.5" transform="rotate(-90 171 156.5)">PWM_1L</text>
<text x="173.6" y="157.1" transform="rotate(-90 173.6 157.1)">PWM_1H</text>
<text x="176.1" y="156.7" transform="rotate(-90 176.1 156.7)">PWM_2L</text>
<text x="178.7" y="157.1" transform="rotate(-90 178.7 157.1)">PWM_2H</text>
<text x="181.2" y="157" transform="rotate(-90 181.2 157)">PWM_3L</text>
<text x="183.7" y="157.3" transform="rotate(-90 183.7 157.3)">PWM_3H</text>
<text x="186.3" y="156" transform="rotate(-90 186.3 156)">PWM_4</text>
<text x="191.4" y="159.8" transform="rotate(-90 191.4 159.8)">SPI2_SCLK</text>
<text x="193.9" y="161" transform="rotate(-90 193.9 161)">ETH_TX_EN</text>
<text x="201.5" y="159.2" transform="rotate(-90 201.5 159.2)">VCC1_3V3</text>
<text x="205.6" y="169.4">2.2u</text>
</g>
</svg>
